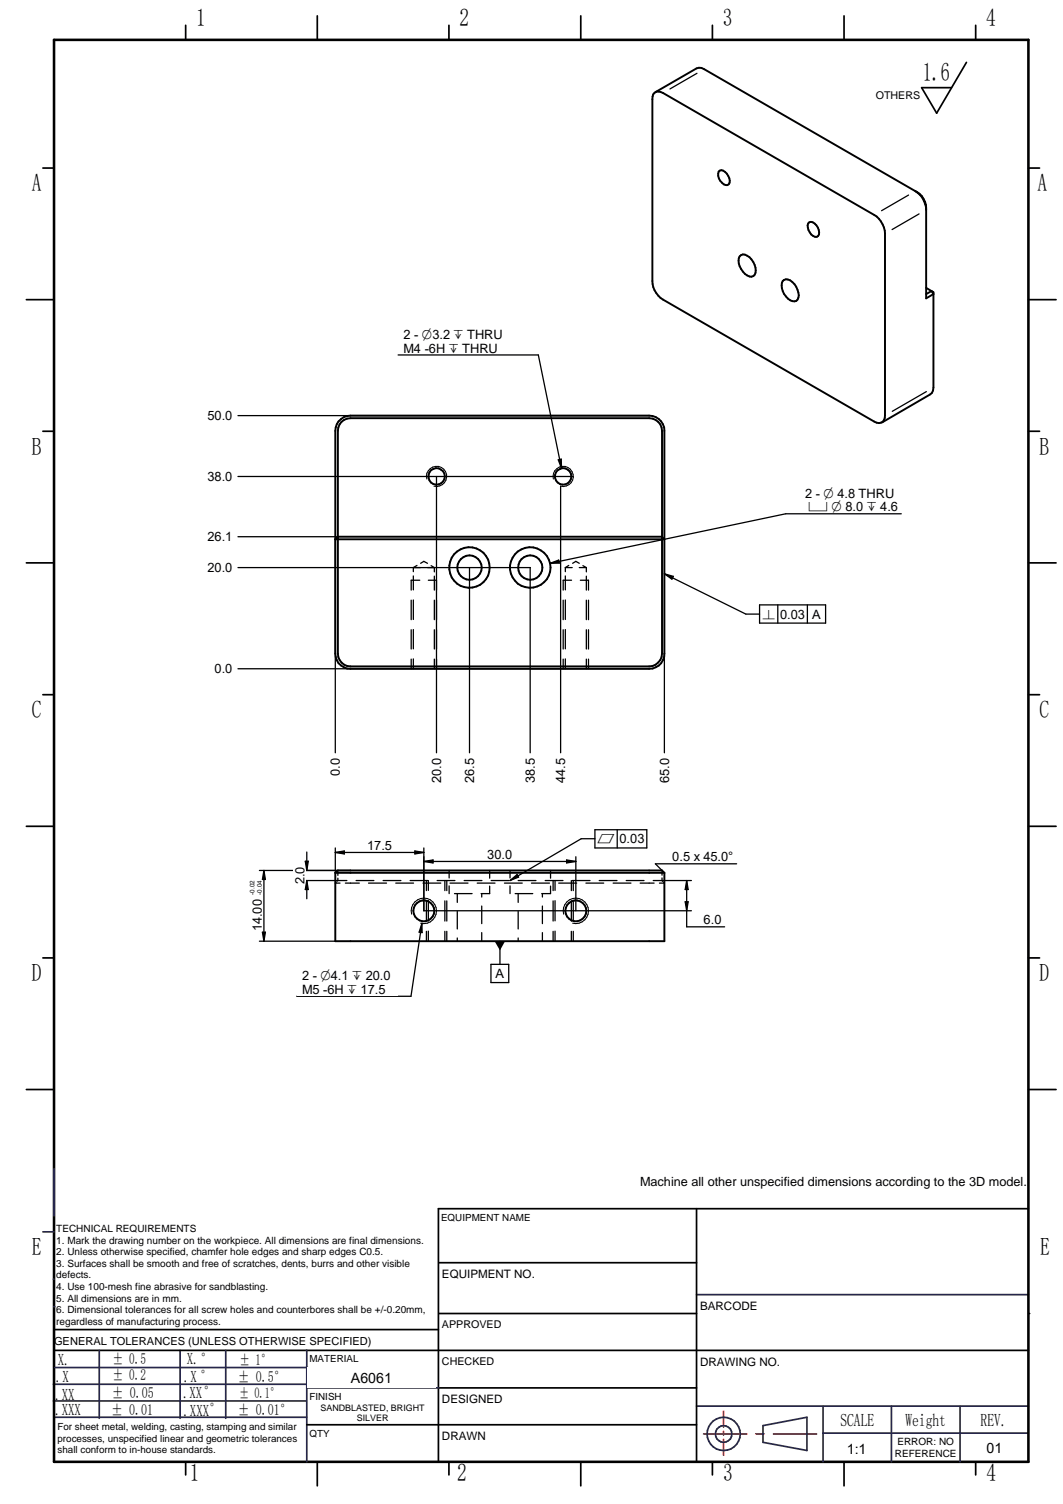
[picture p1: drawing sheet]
<svg xmlns="http://www.w3.org/2000/svg" width="210mm" height="297mm" viewBox="0 0 210 297" stroke-linecap="round" stroke-linejoin="round" font-family="sans-serif">
<g fill="none" stroke="#26264c" stroke-width=".34">
<path d="M8.5 243.3h2.2M10.5 252.6h.2M137.5 255.7h65.6M10.5 276.7h50M10.5 273.4h50M10.8 279.9h49.8M10.8 270.1h50M35.6 266.7v13.4M60.6 266.7v22M60.7 274.1h26M137.5 277.7h65.6M162.5 277.7v11"/>
<path d="M176 277.7v11M189.6 277.7v11M150.7 281.6l8.6-1.7v6.6l-8.6-1.6zM162.5 283h40.5"/>
</g>
<g fill="none" stroke="#000" stroke-width=".34">
<path d="M36.7 5v2.9M88.6 5v2.9M140.7 5v2.9M192.7 5v2.9M8.5 33.2h2.2M203.1 33.2h2.2M5.2 59.2h5.5M203.1 59.2h5.4M8.5 85.2h2.2M203.1 85.2h2.2M5.2 111.2h5.5M203.1 111.2h5.4"/>
<path d="M8.5 137.2h2.2M203.1 137.2h2.2M5.2 163.2h5.5M203.1 163.2h5.4M8.5 189.2h2.2M203.1 189.2h2.2M5.2 215.2h5.5M203.1 215.2h5.4M86.6 238.7v50M10.7 266.7h192.4M10.7 262.6h75.9M86.7 274.1h50.8"/>
<path d="M36.7 288.7v2.6M62.7 288.7v4.8M88.6 288.7v2.6M114.7 288.7v4.8M140.7 288.7v2.6M166.7 288.7v4.8M192.7 288.7v2.6"/>
</g>
<path d="M10.7 7.9h192.4v280.8h-192.4z" fill="none" stroke="#000" stroke-width=".51"/>
<path d="M142.9 278.7v3.2M138.9 283.2h8.5M142.9 282.7v.7M142.9 284.3v3.1M149.2 283.2h1.7M152.7 283.2h8.5" fill="none" stroke="#f00" stroke-width=".34"/>
<circle cx="10.6" cy="258.1" r=".17" fill="#26264c"/>
<g fill="none" stroke="#26264c" stroke-width=".34">
<path d="M10.7 230.8v9.4M19.6 266.7v13.4M44.6 266.7v13.4M60.5 266.7h.1"/>
<circle cx="142.9" cy="283.2" r="3.3"/>
<circle cx="142.9" cy="283.2" r="1.63"/>
</g>
<path d="M190.8 12.3l-5.8 10.1-3-5.1h5.9M86.6 238.7h116.5M86.7 259.4h50.8M86.7 249.4h50.8M86.6 281.4h50.9" fill="none" stroke="#000" stroke-width=".34"/>
<circle cx="203.1" cy="259.4" r=".17" fill="#000"/>
<g fill="#fff">
<path d="M137.9 271.4h64.4v6.1h-64.4z"/>
<path d="M189.9 283.9h13v4h-13z"/>
<path d="M86.9 254.9h50.2v4h-50.2z"/>
<path d="M60.7 270h25.3v4h-25.3z"/>
<path d="M87 244.3h50v4h-50z"/>
<path d="M60.8 277.1h25.2v4h-25.2z"/>
<path d="M176.4 284.1h13v4h-13z"/>
<path d="M162.7 284.1h13v4h-13z"/>
<path d="M137.9 260.4h64.5v6h-64.5z"/>
</g>
<path d="M62.7 3.1v4.8M114.7 3.1v4.8M166.7 3.1v4.8M137.5 238.7v50M60.6 281.4h26" fill="none" stroke="#000" stroke-width=".34"/>
<path d="M101.6 283.2h25.3v4h-25.3z" fill="#fff"/>
<g fill="none" stroke="#000" stroke-width=".25">
<path d="M137.6 14.5l-5.3 3.1M179.4 38.5l-5.3 3.1M181.5 42.2l-5.4 3.1M182.9 77.3l-6.7 3.9M81.2 118.5v3.9M81.6 112.1h1.4M81.6 118.5v3.8M81.6 112.1v.8M81.6 113.7v2.8M82.3 111.7l-.7 .4M82.9 114.6h-1.7v1.9M83.1 111.3l.6-.4 .7 .4"/>
<path d="M84.5 112.1h1.3M84.6 114.6h1.6v1.9M85.1 111.7l.7 .4M85.8 118.5v3.9M85.8 112.1v.8M85.8 113.8v2.7M86.2 118.5v3.9M111.2 118.5v3.9M111.6 112.1h1.4M111.6 112.1v.8M111.6 113.7v2.8M111.6 118.5v3.8"/>
<path d="M112.3 111.7l-.7 .4M112.9 114.6h-1.7v1.9M113.1 111.3l.6-.4 .7 .4M114.4 112.1h1.4M114.6 114.6h1.6v1.9M115.1 111.7l.7 .4M115.8 112.1v.8M115.8 113.8v2.7M115.8 118.5v3.9M116.2 118.5v3.9M47 132.1h81.2M81.2 124.4v3.8"/>
<path d="M81.2 130.2v1.9M81.6 124.3v3.8M81.6 130.1v2M85.8 124.4v3.8M85.8 130.2v1.9M86.2 124.4v3.8M86.2 130.2v1.9M111.2 124.4v3.8M111.2 130.2v1.9M111.6 124.3v3.8M111.6 130.1v2M115.8 124.4v3.8"/>
<path d="M115.8 130.2v1.9M116.2 124.4v3.8M116.2 130.2v1.9M66.4 174.2l-.2 .2h.9M66.7 171.9v.1M66.7 172.3v.6M66.7 173.9l-.2 .1M66.7 173.9h1.8M66.7 173.4v.5M68.2 174.4h2.8M70.3 173.9h3.5M72.8 174.4h3.5"/>
<path d="M75.6 173.9h3.6M78.1 174.4h3.6M81 173.9h3.5M83.5 174.4h3.5M84.2 173.9v2M84.2 177.9v4M84.6 173.9v2M84.6 177.9v4M86.3 173.9h3.5M87.8 173.9v2M87.8 177.9v4M88.2 173.9v2"/>
<path d="M88.2 177.9v4M88.7 171.9v1.5M88.7 175v1.5M88.9 174.4h3.5M89.7 176.5h3.5M90.3 176.5v1.7M91.7 173.9h3.5M94.2 174.4h3.5M95.1 176.5v.7M95.1 178.9v3.5M96.7 175v1.5h-1.7M96.7 171.9v1.5"/>
<path d="M97 173.9h3.5M99.6 174.4h3.5M100.7 171.9v1.5M100.7 175v1.5M101.7 176.5h3.5M102.3 176.5v1.7M102.3 173.9h3.5M104.9 174.4h3.6M107.1 176.5v.7M107.1 178.9v3.5M107.7 173.9h3.5M108.7 175v1.5h-1.7"/>
<path d="M108.7 171.9v1.5M109.2 173.9v2M109.2 177.9v4M109.6 173.9v2M109.6 177.9v4M110.3 174.4h3.6M112.8 173.9v2M112.8 177.9v4M113 173.9h3.5M113.2 173.9v2M113.2 177.9v4M115.7 174.4h3.5"/>
<path d="M118.3 173.9h3.5M121.1 174.4h3.5M123.7 173.9h3.5M126.4 174.4h2.8M129 173.9h1.7M130.7 173.9l.2 .2M130.7 171.9v.1M130.7 172.2v.6M130.7 173.4v.5M131.1 174.2l.1 .2h-1M84.2 183.9v2M84.6 183.9v2"/>
<path d="M87.8 183.9v2M88.2 183.9v2M90.3 180v3.5M90.3 185.3v.6M95.1 184.2v1.7M102.3 180v3.5M102.3 185.3v.6M107.1 184.2v1.7M109.2 183.9v2M109.6 183.9v2M112.8 183.9v2M113.2 183.9v2"/>
</g>
<g fill="none" stroke="#000" stroke-width=".38">
<path d="M129.2 18.3a1.44 1.44 0 0 1 1.7 .1l41.7 24.1a4.6 4.6 0 0 1 2.2 3.6v35.9a1.29 1.29 0 0 1-.7 1.4 1.29 1.29 0 0 1-1.5-.1l-41.7-24.1a4.5 4.5 0 0 1-2.1-3.7v-35.9l.2-1zM129.4 18.2l8.1-4.7 1-.1 42.3 24.4M141.9 33.9l.2-.2a1.88 1.88 0 0 1 2 2v.4a.69 .69 0 0 1-1.2 .3 2.21 2.21 0 0 1-1-2.5zM180.8 37.8a4.4 4.4 0 0 1 2 3.1M180.8 37.8a3.7 3.7 0 0 1 2.1 3.6M146.1 50.6a1.01 1.01 0 0 1 1.4-.1 3.2 3.2 0 0 1 1.5 3.8 1.01 1.01 0 0 1-1.5 .1 3.2 3.2 0 0 1-1.4-3.8zM154.6 55.5a1.22 1.22 0 0 1 1.9 .2 3.6 3.6 0 0 1 1.1 3.1 .95 .95 0 0 1-1.6 .5 3.2 3.2 0 0 1-1.4-3.8zM159.6 44.1l.2-.2a1.83 1.83 0 0 1 2 2l-.3 .7a1.09 1.09 0 0 1-1.6-.7 1.96 1.96 0 0 1-.3-1.8zM182.9 56.9l1 .6M182.9 41v17.9l1.4-.8-.4-.6M183.9 57.5l-1 .6M183.9 57.5l.4 .2-.1 19.4-.2 .5-.3 .3-9.5 5.5"/>
<path d="M66.8 83.2a3 3 0 0 1 2.4-1.1h59a3 3 0 0 1 3 3v44a2.92 2.92 0 0 1-3 3h-59a2.98 2.98 0 0 1-3-3v-44l.3-1.3zM67.4 83.3l1.1-.6 .7-.1h59a2.53 2.53 0 0 1 2.5 2.5v44a2.6 2.6 0 0 1-2.5 2.5h-59a2.53 2.53 0 0 1-2.5-2.5v-44l.4-1.3zM66.7 106h64l.5 .5h-65zM66.2 172.4h65M66.2 172.4v13.5h65v-13.5M131.2 172.4l-.5-.5h-64l-.5 .5"/>
<circle cx="86.2" cy="94.1" r="1.64"/>
<circle cx="111.2" cy="94.1" r="1.62"/>
<circle cx="92.7" cy="112.1" r="4"/>
<circle cx="92.7" cy="112.1" r="2.4"/>
<circle cx="104.7" cy="112.1" r="4"/>
<circle cx="104.7" cy="112.1" r="2.4"/>
<circle cx="83.7" cy="179.9" r="2.06"/>
<circle cx="113.7" cy="179.9" r="2.07"/>
</g>
<path d="M84.3 94.6a2 2 0 0 1 1.7-2.5 2 2 0 0 1 2.2 2.2 2 2 0 0 1-2.5 1.7M109.3 94.6a2 2 0 0 1 1.7-2.5 2 2 0 0 1 2.2 2.1 2 2 0 0 1-2.5 1.8M81.3 180.6a2.5 2.5 0 0 1 2.2-3.2 2.5 2.5 0 0 1 2.7 2.7 2.5 2.5 0 0 1-3.1 2.2M111.3 180.6a2.5 2.5 0 0 1 2.2-3.2 2.5 2.5 0 0 1 2.7 2.7 2.5 2.5 0 0 1-3.1 2.2" fill="none" stroke="#000" stroke-width=".21"/>
<path d="M41.7 130.9h4.8v2.4h-4.8z" fill="#fff"/>
<path d="M47 112.1h57.7" fill="none" stroke="#000" stroke-width=".25"/>
<path d="M40.3 110.9h6.2v2.4h-6.2z" fill="#fff"/>
<path d="M47 94.1h66.2" fill="none" stroke="#000" stroke-width=".25"/>
<path d="M40.3 92.9h6.2v2.4h-6.2z" fill="#fff"/>
<path d="M47 82.1h81.2" fill="none" stroke="#000" stroke-width=".25"/>
<path d="M40.3 80.9h6.2v2.4h-6.2z" fill="#fff"/>
<path d="M66.2 106.5v42.2" fill="none" stroke="#000" stroke-width=".25"/>
<path d="M65 149.1h2.4v4.8h-2.4z" fill="#fff"/>
<path d="M131.2 129.1v19.6" fill="none" stroke="#000" stroke-width=".25"/>
<path d="M130 149.1h2.4v6.2h-2.4z" fill="#fff"/>
<path d="M83.7 179.9h52.8M130.7 173.9h5.8M135.6 183h7.5" fill="none" stroke="#000" stroke-width=".25"/>
<path d="M138.3 180.5h4.8v2.4h-4.8z" fill="#fff"/>
<path d="M66.2 167.5v4.9M83.7 167.5v12.4M135.3 178.1h.6l-.3 1.8zM135.6 173.9v9.1M135.6 173.9l.3 1.8h-.6z" fill="none" stroke="#000" stroke-width=".25"/>
<path d="M135.3 178.1h.6l-.3 1.8zM135.6 173.9l.3 1.8h-.6z" fill="#000"/>
<path d="M71.8 165.8h6.3v2.4h-6.3z" fill="#fff"/>
<path d="M66.2 168.4h17.5M66.2 168.4l1.8-.3v.6zM81.9 168.1l1.8 .3-1.8 .3zM83.7 169.2v10.7M113.7 169.2v10.7" fill="none" stroke="#000" stroke-width=".25"/>
<path d="M66.2 168.4l1.8-.3v.6zM81.9 168.1l1.8 .3-1.8 .3z" fill="#000"/>
<path d="M95.6 167.6h6.2v2.4h-6.2z" fill="#fff"/>
<path d="M83.7 170.1l1.8-.3v.6zM83.7 170.1h30M111.9 169.8l1.8 .3-1.8 .3zM58.6 196.8h22.6" fill="none" stroke="#000" stroke-width=".25"/>
<path d="M83.7 170.1l1.8-.3v.6zM111.9 169.8l1.8 .3-1.8 .3z" fill="#000"/>
<path d="M58.6 191.5h19.9v5.1h-19.9z" fill="#fff"/>
<path d="M83.3 182.4l-2.1 14.4M83.3 182.4l.1 1.8-.6-.1z" fill="none" stroke="#000" stroke-width=".25"/>
<path d="M83.3 182.4l.1 1.8-.6-.1z" fill="#000"/>
<path d="M96.9 190.5h3.6v3.6h-3.6z" fill="#fff"/>
<path d="M96.9 190.5h3.6v3.6h-3.6zM98.7 185.9v4.6" fill="none" stroke="#000" stroke-width=".25"/>
<path d="M97.7 185.9h2l-1 1.8z" fill="#000"/>
<path d="M117.5 163.9h10.2v3.6h-10.2z" fill="#fff"/>
<path d="M100.7 173.9l1.4-1.2 .3 .5zM117.5 163.9h10.2v3.6h-10.2zM117.5 165.7h-2.7l-14.1 8.2M121.9 163.9v3.6" fill="none" stroke="#000" stroke-width=".25"/>
<path d="M100.7 173.9l1.4-1.2 .3 .5z" fill="#000"/>
<path d="M150 119.5h13v3.6h-13z" fill="#fff"/>
<path d="M47 106h19.7M131.2 113.3l16.1 8h2.7M131.2 113.3l1.8 .5-.3 .6zM150 119.5h13v3.6h-13zM153.6 119.5v3.6M159.4 119.5v3.6" fill="none" stroke="#000" stroke-width=".25"/>
<path d="M131.2 113.3l1.8 .5-.3 .6z" fill="#000"/>
<path d="M40.3 104.8h6.2v2.4h-6.2z" fill="#fff"/>
<path d="M51.2 171.9h18M51.2 185.9h15" fill="none" stroke="#000" stroke-width=".25"/>
<path d="M49 173.2h3v11.4h-3z" fill="#fff"/>
<path d="M52.1 171.9v14M52.1 171.9l.3 1.8h-.6zM59.7 173.9h7M59.7 171.9h7M51.8 184.1h.6l-.3 1.8z" fill="none" stroke="#000" stroke-width=".25"/>
<path d="M52.1 171.9l.3 1.8h-.6zM51.8 184.1h.6l-.3 1.8z" fill="#000"/>
<path d="M58 170.5h2.5v4.8h-2.5z" fill="#fff"/>
<path d="M60.3 170.1h.6l-.3 1.8zM60.6 168.3v3.6M60.6 173.9v3.6M60.6 173.9l.3 1.8h-.6zM129.4 170.6h16.1" fill="none" stroke="#000" stroke-width=".25"/>
<path d="M60.6 173.9l.3 1.8h-.6zM60.3 170.1h.6l-.3 1.8z" fill="#000"/>
<path d="M132.1 168h13.4v2.5h-13.4z" fill="#fff"/>
<path d="M155.2 101.5h22.8M129.4 170.6l1.3 1.3" fill="none" stroke="#000" stroke-width=".25"/>
<path d="M157.9 96.2h20.1v5.1h-20.1z" fill="#fff"/>
<path d="M86.2 94.1v54.6M108.6 111.3l1.7-.7 .1 .6zM155.2 101.5l-46.6 9.8" fill="none" stroke="#000" stroke-width=".25"/>
<path d="M108.6 111.3l1.7-.7 .1 .6z" fill="#000"/>
<path d="M85 149.1h2.4v6.2h-2.4z" fill="#fff"/>
<path d="M92.7 112.1v36.6" fill="none" stroke="#000" stroke-width=".25"/>
<path d="M91.5 149.1h2.4v6.2h-2.4z" fill="#fff"/>
<path d="M104.7 112.1v36.6" fill="none" stroke="#000" stroke-width=".25"/>
<path d="M103.5 149.1h2.4v6.2h-2.4z" fill="#fff"/>
<path d="M110.7 96v52.7" fill="none" stroke="#000" stroke-width=".25"/>
<path d="M109.5 149.1h2.4v6.2h-2.4z" fill="#fff"/>
<path d="M78.6 70.1h27.7" fill="none" stroke="#000" stroke-width=".25"/>
<path d="M78.6 64.9h25v5.1h-25z" fill="#fff"/>
<path d="M106.3 70.1l4.6 22.4M110.2 90.8l.6-.1 .1 1.8z" fill="none" stroke="#000" stroke-width=".25"/>
<path d="M110.2 90.8l.6-.1 .1 1.8z" fill="#000"/>
<text font-size="5.1" x="182.2" y="16">1.6</text>
<g font-size="4.9">
<text x="38.7" y="5.2">1</text>
<text x="90.8" y="5.2">2</text>
<text x="142.7" y="5.2">3</text>
<text x="194.7" y="5.2">4</text>
<text x="6.3" y="37.8">A</text>
<text x="204.9" y="37.8">A</text>
<text x="6.3" y="89.8">B</text>
<text x="205.2" y="89.8">B</text>
<text x="6.3" y="141.8">C</text>
<text x="205.2" y="141.8">C</text>
<text x="6.3" y="193.8">D</text>
<text x="205.2" y="193.8">D</text>
<text x="6.3" y="247.9">E</text>
<text x="205.4" y="247.9">E</text>
<text x="37.5" y="292.5">1</text>
<text x="90.3" y="292.5">2</text>
<text x="142.8" y="292.5">3</text>
<text x="194.8" y="292.5">4</text>
</g>
<g font-size="3.6">
<text x="165.9" y="281.6">SCALE</text>
<text x="178.8" y="281.6">Weight</text>
<text x="193.6" y="281.6">REV.</text>
</g>
<g font-size="3.3">
<text x="11.4" y="269.7">X.</text>
<text x="36.9" y="269.4">X.°</text>
<text x="11" y="272.9">.X</text>
<text x="36.3" y="273">.X °</text>
<text x="10.9" y="276.4">.XX</text>
<text x="10.9" y="279.5">.XXX</text>
<text x="36.2" y="276">.XX°</text>
<text x="36.2" y="279.7">.XXX°</text>
</g>
<g font-size="3">
<text x="22.2" y="269.3">± 0.5</text>
<text x="47.3" y="269.5">± 1°</text>
<text x="22.2" y="272.5">± 0.2</text>
<text x="47" y="273">± 0.5°</text>
<text x="22" y="279.4">± 0.01</text>
<text x="22.1" y="276.2">± 0.05</text>
<text x="46.9" y="279.4">± 0.01°</text>
</g>
<text font-size="2.9" x="47.2" y="276.2">± 0.1°</text>
<g font-size="2.8">
<text x="159.6" y="101">c O 8.0 ` 4.6</text>
<text x="150.5" y="122.2">n</text>
<text x="117.9" y="166.6">r</text>
<text x="69.3" y="273">A6061</text>
<text x="167.2" y="287.1">1:1</text>
<text x="194.8" y="286.9">01</text>
</g>
<g font-size="2.5">
<text x="79.7" y="69.7">M4 -6H ` THRU</text>
<text x="79.7" y="67">2 - O3.2 ` THRU</text>
<text x="41" y="83">50.0</text>
<text x="41" y="95">38.0</text>
<text x="159" y="98.3">2 - O 4.8 THRU</text>
<text x="41" y="106.9">26.1</text>
<text x="41" y="113">20.0</text>
<text x="154.1" y="122.2">0.03 A</text>
<text x="42.4" y="133">0.0</text>
<text x="67.1" y="153.3" transform="rotate(-90 67.1 153.3)">0.0</text>
<text x="87.1" y="154.7" transform="rotate(-90 87.1 154.7)">20.0</text>
<text x="93.6" y="154.7" transform="rotate(-90 93.6 154.7)">26.5</text>
<text x="105.6" y="154.7" transform="rotate(-90 105.6 154.7)">38.5</text>
<text x="111.6" y="154.7" transform="rotate(-90 111.6 154.7)">44.5</text>
<text x="132.1" y="154.7" transform="rotate(-90 132.1 154.7)">65.0</text>
<text x="72.5" y="167.9">17.5</text>
<text x="122.3" y="166.6">0.03</text>
<text x="96.2" y="169.7">30.0</text>
<text x="132.8" y="170.1">0.5 x 45.0°</text>
<text x="60.1" y="174.7" transform="rotate(-90 60.1 174.7)">2.0</text>
<text x="51.7" y="183.9" transform="rotate(-90 51.7 183.9)">14.00</text>
<text x="138.9" y="182.6">6.0</text>
<text x="59.6" y="196.3">M5 -6H ` 17.5</text>
<text x="59.6" y="193.6">2 - O4.1 ` 20.0</text>
<text x="97.9" y="193.2">A</text>
<text x="126.4" y="234.2">Machine all other unspecified dimensions according to the 3D model.</text>
</g>
<g font-size="2.3">
<text x="87.3" y="252.4">EQUIPMENT NO.</text>
<text x="138.2" y="258.7">BARCODE</text>
<text x="138.2" y="269.7">DRAWING NO.</text>
<text x="87.3" y="277.1">DESIGNED</text>
<text x="87.3" y="284.4">DRAWN</text>
</g>
<text font-size="2.2" x="10.7" y="265.6">GENERAL TOLERANCES (UNLESS OTHERWISE SPECIFIED)</text>
<g font-size="2.1">
<text x="172.9" y="19.6">OTHERS</text>
<text x="87.3" y="262.3">APPROVED</text>
<text x="87.3" y="269.5">CHECKED</text>
</g>
<g font-size="2">
<text x="11.1" y="243.3">TECHNICAL REQUIREMENTS</text>
<text x="11.1" y="245.6">1. Mark the drawing number on the workpiece. All dimensions are final dimensions.</text>
<text x="11.1" y="247.9">2. Unless otherwise specified, chamfer hole edges and sharp edges C0.5.</text>
<text x="11.1" y="250.2">3. Surfaces shall be smooth and free of scratches, dents, burrs and other visible</text>
<text x="11.1" y="252.5">defects.</text>
<text x="11.1" y="254.8">4. Use 100-mesh fine abrasive for sandblasting.</text>
<text x="11.1" y="257.1">5. All dimensions are in mm.</text>
<text x="11.1" y="259.4">6. Dimensional tolerances for all screw holes and counterbores shall be +/-0.20mm,</text>
<text x="11.1" y="261.6">regardless of manufacturing process.</text>
<text x="176.7" y="287.7">REFERENCE</text>
<text x="177.2" y="285.4">ERROR: NO</text>
</g>
<g font-size="1.9">
<text x="87.1" y="241.1">EQUIPMENT NAME</text>
<text x="61.1" y="269">MATERIAL</text>
<text x="61.1" y="276.4">FINISH</text>
<text x="11.4" y="282.5">For sheet metal, welding, casting, stamping and similar</text>
<text x="11.4" y="284.7">processes, unspecified linear and geometric tolerances</text>
<text x="11.4" y="287">shall conform to in-house standards.</text>
<text x="61.1" y="283.7">QTY</text>
</g>
<g font-size="1.8">
<text x="63.3" y="278.6">SANDBLASTED, BRIGHT</text>
<text x="70.4" y="280.7">SILVER</text>
</g>
<g font-size="1.3">
<text x="50.2" y="176.7" transform="rotate(-90 50.2 176.7)">-0.02</text>
<text x="51.7" y="176.7" transform="rotate(-90 51.7 176.7)">-0.04</text>
</g>
</svg>
